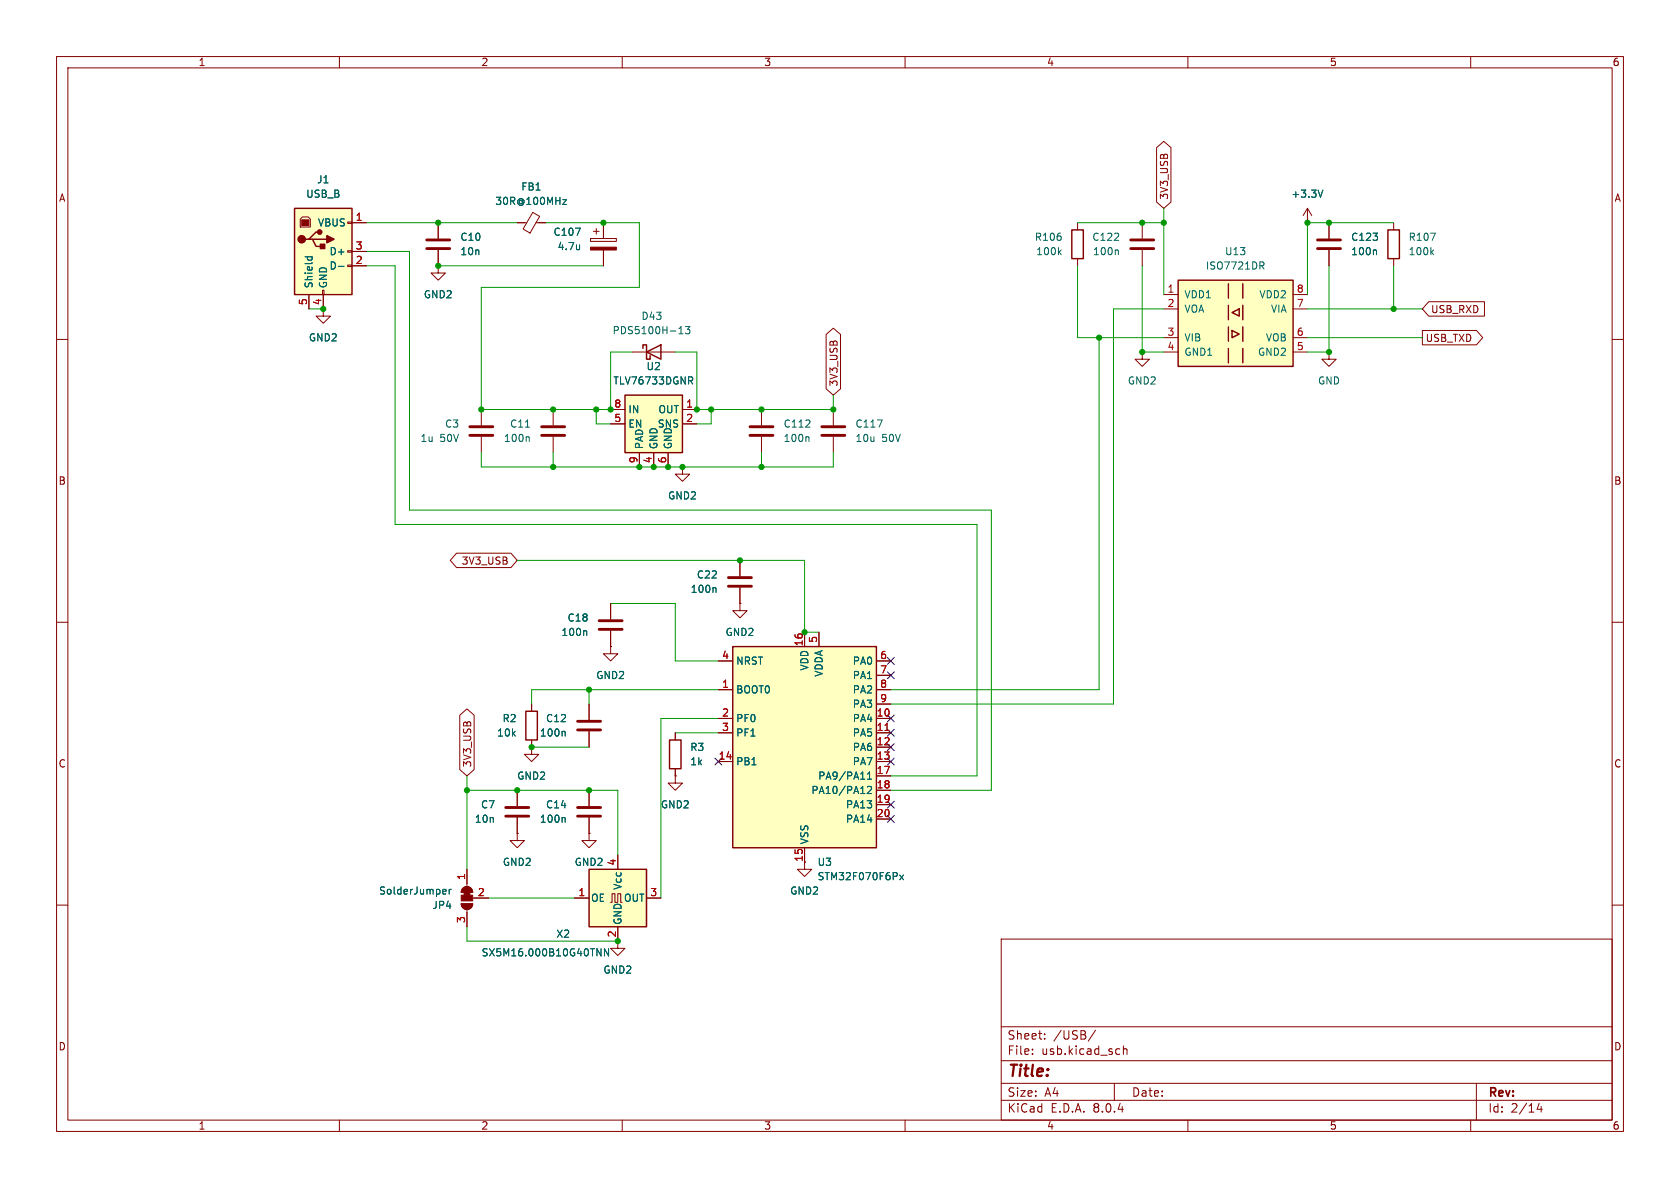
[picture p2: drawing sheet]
<svg xmlns="http://www.w3.org/2000/svg" width="297mm" height="210mm" viewBox="0 0 297 210" stroke-linecap="round" stroke-linejoin="round" font-family="sans-serif">
<g fill="none" stroke="#840000" stroke-width=".18">
<path d="M10 10h277v190h-277zM12 12h273v186h-273zM60 10v2M110 10v2M160 10v2M210 10v2M260 10v2M77.5 39.4v2.8M91.4 39.4h1.7M94.2 37.5l1.2 .8-1.7 2.9-1.2-.7zM94.8 39.4h1.7M10 60h2"/>
<path d="M77.5 47v1.3h1.2l-1.2 1.2-1.3-1.2h1.3M77.5 47h.1M77.5 44.2v2.8M285 60h2M97.8 72.4v2.8M97.8 77.2v2.8M10 110h2M285 110h2M94 132.1v1.3h1.2l-1.2 1.2-1.3-1.2h1.3M94 132.1h.1M94 124.5v1.2M94 130.8v1.3"/>
<path d="M104.1 124.5v2.8M104.1 129.3v2.8M104.1 139.7v2.8M10 160h2M91.4 147.3v1.3h1.3l-1.3 1.3-1.2-1.3h1.2M91.4 147.3h.1M104.1 144.5v2.8M285 160h2M177 166h108v32h-108zM60 198v2M110 198v2M160 198v2"/>
<path d="M177 194.5h108M177 191.5h108M177 187.5h108M177 181.5h108M182.5 186.3v.1M182.5 185.5v.1M184.7 183.6v.1M184.7 182.8v.1M193.7 182.1l-1.3 2M197 191.5v3M197.8 185.4l.2 .1M198 186.3l-.2 .1"/>
<path d="M198.6 184.9v1.5M198.6 185.5l.2-.1 .4 .1v.9M210 198v2M260 198v2M261 191.5v6.5M272.1 195l-.4 1.1h1M272.5 195.6v1"/>
</g>
<path d="M75.4 43.9h4.1M75.4 42.4h4.1M95.8 77h4M95.8 75.4h4M102.1 129h4.1M102.1 127.5h4.1M102.1 144.3h4.1M102.1 142.7h4.1" fill="none" stroke="#840000" stroke-width=".51"/>
<path d="M99.5 35.3h.6l-.6 .8h.6M92.9 75.5h.7M93.4 77.2l.2 .2v.6M99.7 129.3l.2 .2v.6M99.7 144.5l.2 .2v.7" fill="none" stroke="#006464" stroke-width=".18"/>
<path d="M93 125.7h2v5.1h-2z" fill="none" stroke="#840000" stroke-width=".25"/>
<path d="M52.1 36.8h10.1v15.3h-10.1z" fill="#ffffc2"/>
<path d="M52.1 36.8h10.1v15.3h-10.1zM54.6 42.3h.6l.7 1.3h1.2M55.2 42.3h2.6M56.5 41h-.6l-1.3 1.3h-.6" fill="none" stroke="#840000" stroke-width=".25"/>
<g fill="#840000" stroke="#840000" stroke-width=".25">
<path d="M57.8 41.7l1.3 .6-1.3 .6z"/>
<path d="M56.6 43.2h.8v.7h-.8z"/>
<circle cx="53.3" cy="42.3" r=".63"/>
<circle cx="56.5" cy="41" r=".38"/>
</g>
<path d="M53.3 38.9h1.3v1h-1.3z" fill="#840000" stroke="#840000" stroke-width=".18"/>
<path d="M53.1 38.7l.4-.3h1l.4 .3v1.4h-1.8zM61.5 39.2h.7v.3h-.7zM62.2 39.4h2.6M54.6 52.1v2.5M57 51.3h.3v.8h-.3zM57.1 52.1v3.8h1.3l-1.3 1.3-1.2-1.3h1.2M61.5 46.9h.7v.2h-.7zM61.5 44.3h.7v.3h-.7zM62.2 47h2.6M62.2 44.5h2.6" fill="none" stroke="#840000" stroke-width=".18"/>
<path d="M53.9 45.4h1.3M54.4 45.4l-.1 .4M55.1 45.4l.1 .4M59.8 47.1h1" fill="none" stroke="#006464" stroke-width=".18"/>
<path d="M104.1 153.7h10.2v10.1h-10.2z" fill="#ffffc2"/>
<path d="M104.1 153.7h10.2v10.1h-10.2z" fill="none" stroke="#840000" stroke-width=".25"/>
<path d="M85.1 72.4v2.8M85.1 77.2v2.8M101.6 158.8h2.5M107.9 159.5h.3v-1.5h.5v1.5h.5v-1.5h.5v1.5h.3M109.2 151.1v2.6M114.3 158.8h2.5M109.2 163.8v3.8h1.3l-1.3 1.3-1.3-1.3h1.3" fill="none" stroke="#840000" stroke-width=".18"/>
<path d="M105.5 167.7l.8 1.3v-1.3M107.6 167.7v1.3l-.7-1.3v1.3" fill="none" stroke="#006464" stroke-width=".18"/>
<path d="M83.1 77h4M83.1 75.4h4" fill="none" stroke="#840000" stroke-width=".51"/>
<path d="M129.5 114.3h25.4v35.6h-25.4z" fill="#ffffc2"/>
<path d="M189.5 40.6h2v5.1h-2zM113.7 61.6v-.6h.6v2.5h.6v-.6M114.3 62.2l2.5-1.2v2.5zM129.5 114.3h25.4v35.6h-25.4z" fill="none" stroke="#840000" stroke-width=".25"/>
<g fill="none" stroke="#840000" stroke-width=".18">
<path d="M106.7 39.4v2.8M190.5 39.4v1.2M201.9 39.4v2.8M104.4 42.2h4.6v.5h-4.6zM104.9 40.9h1M105.4 40.4v1M106.7 44.2v2.8M190.5 45.7v1.3M201.9 44.2v2.8M111.8 62.2h7.6M120.6 82.6v1.2h1.3l-1.3 1.3-1.2-1.3h1.2M120.6 82.6h.1"/>
<path d="M127 116.8h2.5M142.2 111.8v2.5M144.8 111.8v2.5M154.9 116.8h2.6M154.9 119.4h2.6M127 121.9h2.5M127 127h2.5M127 129.5h2.5M127 134.6h2.5M154.9 121.9h2.6M154.9 127h2.6M154.9 129.5h2.6"/>
<path d="M154.9 132.1h2.6M154.9 134.6h2.6M154.9 137.2h2.6M154.9 139.7h2.6M154.9 124.5h2.6M142.2 149.9v2.5M154.9 142.2h2.6M154.9 144.8h2.6"/>
</g>
<path d="M156.5 129.1h.7" fill="none" stroke="#a90000" stroke-width=".18"/>
<g fill="none" stroke="#006464" stroke-width=".18">
<path d="M101.7 40.3h.9l-.6 1.3M102.5 43.3v.8M102.5 44l-.1 .1M120 59h.8M120.2 58l.2-.3v1.3M121.2 57.7h.8l-.5 .5 .4 .1v.6l-.2 .1-.5-.1M187.2 44.5l.4 .5M187.6 44.2l-.5 .5M197.5 44.2l.2 .2v.6M153.4 137.7h.7M153.4 136.8l.3-.3v1.2M153.4 139.1l.4-.1 .3 .4-.8 .9h.8"/>
<path d="M159.1 154.7l.6 .8M159.7 154.7l-.6 .8"/>
</g>
<path d="M104.4 43.7h4.6v.5h-4.6z" fill="#840000" stroke="#840000" stroke-width=".18"/>
<path d="M199.9 43.9h4.1M199.9 42.4h4.1" fill="none" stroke="#840000" stroke-width=".51"/>
<path d="M110.5 69.9h10.1v10.1h-10.1z" fill="#ffffc2"/>
<path d="M110.5 69.9h10.1v10.1h-10.1z" fill="none" stroke="#840000" stroke-width=".25"/>
<g fill="none" stroke="#840000" stroke-width=".18">
<path d="M234.9 39.4v2.8M234.9 44.2v2.8M107.9 72.4h2.6M107.9 74.9h2.6M120.6 72.4h2.6M120.6 74.9h2.6M201.9 62.2v1.3h1.3l-1.3 1.3-1.2-1.3h1.2M201.9 62.2h.1M234.9 62.2v1.3h1.3l-1.3 1.3-1.2-1.3h1.2M234.9 62.2h.1M113 80v2.6M115.6 80v2.6"/>
<path d="M118.1 80v2.6"/>
</g>
<path d="M243.2 44.2l.1 .2v.6M122 67.3l.5 .6M122.2 66.6l.3 .3-.1 .3-.2 .1" fill="none" stroke="#006464" stroke-width=".18"/>
<path d="M232.9 43.9h4.1M232.9 42.4h4.1" fill="none" stroke="#840000" stroke-width=".51"/>
<path d="M208.3 49.5h20.3v15.3h-20.3z" fill="#ffffc2"/>
<g fill="none" stroke="#840000" stroke-width=".25">
<path d="M208.3 49.5h20.3v15.3h-20.3zM217.2 50.2v2.5M217.2 54v2.5M217.2 57.8v2.5M217.8 58.4l1.3 .7-1.3 .6zM217.8 55.2l1.3-.6v1.3zM219.7 50.2v2.5M219.7 54v2.5M219.7 57.8v2.5M245.4 40.6h2v5.1h-2zM217.2 61.6v2.5M219.7 61.6v2.5"/>
<path d="M118.4 130.8h2v5.1h-2z"/>
</g>
<g fill="none" stroke="#840000" stroke-width=".18">
<path d="M62.2 39.4h2.6M77.5 39.4v2.8M91.4 39.4h1.3M95.2 39.4h1.3M106.7 39.4v2.8M204.5 26.1l1.2-1.1 1.3 1.1v9.6l-1.3 1.1-1.2-1.1zM231.1 39.4h.1M231.1 36.8l-.7 1.3M231.1 36.8v2.6M231.1 36.8l.8 1.3M234.9 39.4v2.8M246.4 39.4v1.2"/>
<path d="M54.6 52.1v2.5M57.1 52.1v2.5M62.2 47h2.6M62.2 44.5h2.6M77.5 47h.1M77.5 44.2v2.8M106.7 44.2v2.8M146 59.1l1.3-1.1 1.3 1.1v9.6l-1.3 1.2-1.3-1.2zM205.7 52.1h2.6M205.7 54.6h2.6M205.7 59.7h2.6M228.6 52.1h2.5"/>
<path d="M228.6 54.6h2.5M228.6 59.7h2.5M234.9 44.2v2.8M246.4 45.7v1.3M251.5 58.4h9.5l1.1 1.3-1.1 1.3h-9.5zM252.6 53.3h9.8v2.6h-9.8l-1.1-1.3zM107.9 72.4h2.6M107.9 74.9h2.6M120.6 72.4h2.6M120.6 74.9h2.6M134.6 72.4v2.8M134.6 77.2v2.8"/>
<path d="M147.3 72.4v2.8M147.3 77.2v2.8M205.7 62.2h2.6M228.6 62.2h2.5M80.7 97.8h9.6l1.1 1.3-1.1 1.2h-9.6l-1.1-1.2zM113 80v2.6M115.6 80v2.6M118.1 80v2.6M120.6 82.6h.1M130.8 99.1v2.8M107.9 114.3v1.3h1.3l-1.3 1.2-1.2-1.2h1.2M107.9 114.3h.1"/>
<path d="M107.9 106.7v2.8M107.9 111.5v2.8M127 116.8h2.5M130.8 106.7v1.3h1.3l-1.3 1.2-1.3-1.2h1.3M130.8 106.7h.1M130.8 103.9v2.8M142.2 111.8v2.5M144.8 111.8v2.5M154.9 116.8h2.6M154.9 119.4h2.6M81.3 126.4l1.2-1.1 1.3 1.1v9.6l-1.3 1.2-1.2-1.2zM91.4 139.7v2.8"/>
<path d="M94 132.1h.1M94 124.5v1.2M94 130.8v1.3M104.1 124.5v2.8M104.1 129.3v2.8M104.1 139.7v2.8M119.4 137.2v1.2h1.2l-1.2 1.3-1.3-1.3h1.3M119.4 137.2h.1M119.4 129.5v1.3M119.4 135.9v1.3M127 121.9h2.5M127 127h2.5"/>
<path d="M127 129.5h2.5M127 134.6h2.5M154.9 121.9h2.6M154.9 127h2.6M154.9 129.5h2.6M154.9 132.1h2.6M154.9 134.6h2.6M154.9 137.2h2.6M154.9 139.7h2.6M154.9 124.5h2.6M81.5 159.8h2.1a1.02 1.02 0 0 1-1.1 1 1.02 1.02 0 0 1-1-1zM81.8 157a1.02 1.02 0 0 1 1.1-.2 1.02 1.02 0 0 1 .7 .9h-2.1z"/>
<path d="M82.5 153.7v3M83.6 158.8h2.8M91.4 147.3h.1M91.4 144.5v2.8M101.6 158.8h2.5M104.1 147.3v1.3h1.3l-1.3 1.3-1.2-1.3h1.2M104.1 147.3h.1M104.1 144.5v2.8M109.2 151.1v2.6M114.3 158.8h2.5M142.2 149.9v3.8h1.3l-1.3 1.2-1.2-1.2h1.2M154.9 142.2h2.6"/>
<path d="M154.9 144.8h2.6M82.5 160.8v3M109.2 163.8v2.6"/>
</g>
<g fill="none" stroke="#006464" stroke-width=".18">
<path d="M99.5 35.3h.6l-.6 .8h.6M233.9 33.6l-.5 1.3M53.9 45.4h1.3M54.4 45.4l-.1 .4M55.1 45.4l.1 .4M59.8 47.1h1M101.7 40.3h.9l-.6 1.3M102.5 43.3v.8M102.5 44l-.1 .1M222.7 46.3h.5l.3 .2-.2 .4-.6 .1M223 47l.5 .6M243.2 44.2l.1 .2v.6"/>
<path d="M252.9 41.2h.8l-.5 1.3M253.1 44.5l.3 .5M253.4 44.2l-.4 .5M122 67.3l.5 .6M122.2 66.6l.3 .3-.1 .3-.2 .1M142.8 77.2l.2 .2v.6M155.1 74.2h.9l-.6 1.3M103.5 111.5l.2 .2v.6M126.4 103.9l.2 .2v.6M99.7 129.3l.2 .2v.6M153.4 137.7h.7M153.4 136.8l.3-.3v1.2"/>
<path d="M153.4 139.1l.4-.1 .3 .4-.8 .9h.8M78.4 157.2l.4 .1 .1 .2-.6 .1M78.8 158l-.4 .1M79.4 157.2v.9M79.8 157.2l-.4 .3M99.7 144.5l.2 .2v.7M159.1 154.7l.6 .8M159.7 154.7l-.6 .8M105.5 167.7l.8 1.3v-1.3M107.6 167.7v1.3l-.7-1.3v1.3"/>
</g>
<path d="M132.6 77h4.1M132.6 75.4h4.1M145.3 77h4.1M145.3 75.4h4.1M105.9 111.3h4.1M105.9 109.7h4.1M128.8 103.6h4M128.8 102.1h4M89.4 144.3h4.1M89.4 142.7h4.1" fill="none" stroke="#840000" stroke-width=".51"/>
<g fill="#840000" stroke="#840000" stroke-width=".18">
<path d="M82 157.7h1.1v.5h-1.1z"/>
<path d="M81.8 157a1.02 1.02 0 0 1 1.1-.2 1.02 1.02 0 0 1 .7 .9h-2.1z"/>
<path d="M81.5 158.2h2.1v1.1h-2.1z"/>
<path d="M81.5 159.8h2.1a1.02 1.02 0 0 1-1.1 1 1.02 1.02 0 0 1-1-1z"/>
</g>
<g fill="none" stroke="#009600" stroke-width=".18">
<path d="M64.8 39.4h26.6M96.5 39.4h16.5v11.4h-27.9v21.6h22.8v-10.2h3.9M190.5 39.4h15.2M205.7 36.8v15.3M246.4 39.4h-15.3v12.7M54.6 54.6h2.5M64.8 44.5h7.6v45.7h102.9v49.5h-17.8M64.8 47h5v45.7h102.9v44.5h-15.2M77.5 47h29.2M190.5 47v12.7h15.2M194.3 59.7v62.2h-36.8M201.9 47v15.2h3.8"/>
<path d="M205.7 54.6h-8.9v69.9h-39.3M231.1 59.7h20.4M231.1 54.6h20.4M234.9 47v15.2h-3.8M246.4 47v7.6M105.4 72.4v2.5h2.5M119.4 62.2h3.8v10.2h24.1v-2.5M125.7 72.4v2.5h-2.5M85.1 80v2.6h62.2v-2.6M91.4 99.1h50.8v12.7h2.6M97.8 80v2.6M134.6 80v2.6"/>
<path d="M107.9 106.7h11.5v10.1h7.6M82.5 139.7h26.7v11.4M82.5 137.2v16.5M94 132.1h10.1M104.1 121.9v2.6M119.4 129.5h7.6M127 121.9h-33v2.6M127 127h-10.2v31.8M86.4 158.8h15.2M82.5 163.8v2.6h26.7"/>
</g>
<g fill="none" stroke="#000084" stroke-width=".18">
<path d="M156.9 118.8l1.2 1.2M156.9 116.2l1.2 1.2M158.1 118.8l-1.2 1.2M158.1 116.2l-1.2 1.2M126.4 134l1.2 1.2M127.6 134l-1.2 1.2M156.9 131.5l1.2 1.2M156.9 126.4l1.2 1.2M156.9 128.9l1.2 1.2M156.9 134l1.2 1.2M158.1 131.5l-1.2 1.2M158.1 126.4l-1.2 1.2"/>
<path d="M158.1 128.9l-1.2 1.2M158.1 134l-1.2 1.2M156.9 144.2l1.2 1.2M156.9 141.6l1.2 1.2M158.1 144.2l-1.2 1.2M158.1 141.6l-1.2 1.2"/>
</g>
<path d="M156.5 129.1h.7" fill="none" stroke="#a90000" stroke-width=".18"/>
<g fill="#009600" stroke="#009600" stroke-width=".18">
<circle cx="134.6" cy="82.6" r=".46"/>
<circle cx="134.6" cy="72.4" r=".46"/>
<circle cx="147.3" cy="72.4" r=".46"/>
<circle cx="130.8" cy="99.1" r=".46"/>
<circle cx="106.7" cy="39.4" r=".46"/>
<circle cx="77.5" cy="47" r=".46"/>
<circle cx="77.5" cy="39.4" r=".46"/>
<circle cx="107.9" cy="72.4" r=".46"/>
<circle cx="105.4" cy="72.4" r=".46"/>
<circle cx="85.1" cy="72.4" r=".46"/>
<circle cx="97.8" cy="72.4" r=".46"/>
<circle cx="57.1" cy="54.6" r=".46"/>
<circle cx="97.8" cy="82.6" r=".46"/>
<circle cx="120.6" cy="82.6" r=".46"/>
<circle cx="118.1" cy="82.6" r=".46"/>
<circle cx="115.6" cy="82.6" r=".46"/>
<circle cx="113" cy="82.6" r=".46"/>
<circle cx="125.7" cy="72.4" r=".46"/>
<circle cx="123.2" cy="72.4" r=".46"/>
<circle cx="201.9" cy="62.2" r=".46"/>
<circle cx="231.1" cy="39.4" r=".46"/>
<circle cx="234.9" cy="39.4" r=".46"/>
<circle cx="246.4" cy="54.6" r=".46"/>
<circle cx="234.9" cy="62.2" r=".46"/>
<circle cx="205.7" cy="39.4" r=".46"/>
<circle cx="201.9" cy="39.4" r=".46"/>
<circle cx="194.3" cy="59.7" r=".46"/>
<circle cx="109.2" cy="166.4" r=".46"/>
<circle cx="94" cy="132.1" r=".46"/>
<circle cx="82.5" cy="139.7" r=".46"/>
<circle cx="91.4" cy="139.7" r=".46"/>
<circle cx="104.1" cy="121.9" r=".46"/>
<circle cx="104.1" cy="139.7" r=".46"/>
<circle cx="142.2" cy="111.8" r=".46"/>
</g>
<text font-size="2.8" fill="#840000" x="178" y="190.9">Title:</text>
<g font-size="2.1" fill="#840000">
<text x="178" y="184">Sheet:</text>
<text x="186.2" y="184">/USB/</text>
<text x="178" y="186.7">File:</text>
<text x="184.1" y="186.7">usb.kicad_sch</text>
<text x="178" y="196.9">KiCad</text>
<text x="178" y="194.1">Size:</text>
<text x="184.7" y="194.1">A4</text>
<text x="185.7" y="196.9">E.D.A.</text>
<text x="193.3" y="196.9">8.0.4</text>
<text x="200" y="194.1">Date:</text>
<text x="263" y="194.3">Rev:</text>
<text x="263" y="196.9">Id:</text>
<text x="267.1" y="196.9">2/14</text>
</g>
<g font-size="1.8" fill="#840000">
<text x="35" y="11.9">1</text>
<text x="85" y="11.9">2</text>
<text x="135" y="11.9">3</text>
<text x="185" y="11.9">4</text>
<text x="235" y="11.9">5</text>
<text x="285" y="11.9">6</text>
<text x="10.3" y="35.9">A</text>
<text x="206.7" y="35.4" transform="rotate(-90 206.7 35.4)">3V3_USB</text>
<text x="285.3" y="35.9">A</text>
<text x="56.9" y="54" transform="rotate(-90 56.9 54)">4</text>
<text x="252.9" y="55.6">USB_RXD</text>
<text x="251.9" y="60.6">USB_TXD</text>
<text x="148.3" y="68.4" transform="rotate(-90 148.3 68.4)">3V3_USB</text>
<text x="10.3" y="85.9">B</text>
<text x="285.3" y="85.9">B</text>
<text x="81.5" y="100">3V3_USB</text>
<text x="10.3" y="135.9">C</text>
<text x="83.5" y="135.7" transform="rotate(-90 83.5 135.7)">3V3_USB</text>
<text x="285.3" y="135.9">C</text>
<text x="10.3" y="185.9">D</text>
<text x="285.3" y="185.9">D</text>
<text x="35" y="199.9">1</text>
<text x="85" y="199.9">2</text>
<text x="135" y="199.9">3</text>
<text x="185" y="199.9">4</text>
<text x="235" y="199.9">5</text>
<text x="285" y="199.9">6</text>
</g>
<g font-size="1.8" fill="#006464">
<text x="54" y="35.2">USB_B</text>
<text x="56" y="32.6">J1</text>
<text x="92.1" y="33.9">FB1</text>
<text x="228.2" y="35.2">+3.3V</text>
<text x="56.1" y="40.2">VBUS</text>
<text x="87.5" y="36.4">30R@100MHz</text>
<text x="97.8" y="41.9">C107</text>
<text x="58.2" y="47.9">D-</text>
<text x="58.2" y="45.3">D+</text>
<text x="81.3" y="42.8">C10</text>
<text x="81.3" y="45.3">10n</text>
<text x="98.5" y="44.4">4.7u</text>
<text x="182.8" y="42.8">R106</text>
<text x="183.1" y="45.3">100k</text>
<text x="193" y="42.8">C122</text>
<text x="193.1" y="45.3">100n</text>
<text x="213.1" y="47.9">ISO7721DR</text>
<text x="216.5" y="45.3">U13</text>
<text x="238.8" y="42.8">C123</text>
<text x="238.8" y="45.3">100n</text>
<text x="248.9" y="42.8">R107</text>
<text x="248.9" y="45.3">100k</text>
<text x="55.5" y="51.1" transform="rotate(-90 55.5 51.1)">Shield</text>
<text x="58" y="51.1" transform="rotate(-90 58 51.1)">GND</text>
<text x="74.8" y="52.9">GND2</text>
<text x="209.3" y="52.9">VDD1</text>
<text x="222.5" y="52.9">VDD2</text>
<text x="108.2" y="59.3">PDS5100H-13</text>
<text x="113.3" y="56.7">D43</text>
<text x="209.3" y="55.5">VOA</text>
<text x="224.6" y="55.5">VIA</text>
<text x="54.5" y="60.6">GND2</text>
<text x="114.2" y="65.6">U2</text>
<text x="209.3" y="60.6">VIB</text>
<text x="209.3" y="63.1">GND1</text>
<text x="222.3" y="63.1">GND2</text>
<text x="223.7" y="60.6">VOB</text>
<text x="108.3" y="68.2">TLV76733DGNR</text>
<text x="199.3" y="68.2">GND2</text>
<text x="232.9" y="68.2">GND</text>
<text x="78.6" y="75.8">C3</text>
<text x="90.1" y="75.8">C11</text>
<text x="111" y="75.8">EN</text>
<text x="111" y="73.3">IN</text>
<text x="116.2" y="75.8">SNS</text>
<text x="116.3" y="73.3">OUT</text>
<text x="138.4" y="75.8">C112</text>
<text x="151.1" y="75.8">C117</text>
<text x="74.2" y="78.3">1u</text>
<text x="77.8" y="78.3">50V</text>
<text x="89" y="78.3">100n</text>
<text x="113.9" y="79.5" transform="rotate(-90 113.9 79.5)">PAD</text>
<text x="116.4" y="79.5" transform="rotate(-90 116.4 79.5)">GND</text>
<text x="119" y="79.5" transform="rotate(-90 119 79.5)">GND</text>
<text x="138.4" y="78.3">100n</text>
<text x="151.1" y="78.3">10u</text>
<text x="155.9" y="78.3">50V</text>
<text x="118" y="88.5">GND2</text>
<text x="122" y="105">100n</text>
<text x="123.1" y="102.5">C22</text>
<text x="99.1" y="112.6">100n</text>
<text x="100.2" y="110.1">C18</text>
<text x="128.2" y="112.6">GND2</text>
<text x="130" y="117.7">NRST</text>
<text x="143.1" y="118.6" transform="rotate(-90 143.1 118.6)">VDD</text>
<text x="145.6" y="119.7" transform="rotate(-90 145.6 119.7)">VDDA</text>
<text x="150.7" y="117.7">PA0</text>
<text x="105.3" y="120.2">GND2</text>
<text x="130" y="122.8">BOOT0</text>
<text x="150.7" y="120.2">PA1</text>
<text x="150.7" y="122.8">PA2</text>
<text x="150.7" y="125.3">PA3</text>
<text x="87.8" y="130.4">10k</text>
<text x="88.7" y="127.9">R2</text>
<text x="95.3" y="130.4">100n</text>
<text x="96.4" y="127.9">C12</text>
<text x="130" y="127.9">PF0</text>
<text x="130" y="130.4">PF1</text>
<text x="150.7" y="127.9">PA4</text>
<text x="150.7" y="130.4">PA5</text>
<text x="121.9" y="132.9">R3</text>
<text x="121.9" y="135.5">1k</text>
<text x="130" y="135.5">PB1</text>
<text x="150.7" y="132.9">PA6</text>
<text x="150.7" y="135.5">PA7</text>
<text x="84.9" y="143.1">C7</text>
<text x="91.3" y="138">GND2</text>
<text x="96.4" y="143.1">C14</text>
<text x="116.7" y="143.1">GND2</text>
<text x="143.3" y="140.6">PA10/PA12</text>
<text x="144.6" y="138">PA9/PA11</text>
<text x="149.5" y="143.1">PA13</text>
<text x="83.8" y="145.6">10n</text>
<text x="95.3" y="145.6">100n</text>
<text x="143.1" y="149.4" transform="rotate(-90 143.1 149.4)">VSS</text>
<text x="149.5" y="145.6">PA14</text>
<text x="88.8" y="153.3">GND2</text>
<text x="101.5" y="153.3">GND2</text>
<text x="144.4" y="153.3">U3</text>
<text x="144.4" y="155.8">STM32F070F6Px</text>
<text x="66.9" y="158.3">SolderJumper</text>
<text x="76.4" y="160.9">JP4</text>
<text x="104.4" y="159.6">OE</text>
<text x="110.1" y="157.4" transform="rotate(-90 110.1 157.4)">Vcc</text>
<text x="110.2" y="159.6">OUT</text>
<text x="139.6" y="158.3">GND2</text>
<text x="98.3" y="166">X2</text>
<text x="110.1" y="163.6" transform="rotate(-90 110.1 163.6)">GND</text>
<text x="85" y="169.3">SX5M16.000B10G40TNN</text>
<text x="106.6" y="172.3">GND2</text>
</g>
<g font-size="1.8" fill="#a90000">
<text x="62.8" y="39.1">1</text>
<text x="62.8" y="46.7">2</text>
<text x="62.8" y="44.2">3</text>
<text x="206.3" y="51.8">1</text>
<text x="229.2" y="51.8">8</text>
<text x="54.4" y="54" transform="rotate(-90 54.4 54)">5</text>
<text x="206.3" y="54.4">2</text>
<text x="206.3" y="59.4">3</text>
<text x="229.2" y="59.4">6</text>
<text x="229.2" y="54.4">7</text>
<text x="206.3" y="62">4</text>
<text x="229.2" y="62">5</text>
<text x="108.5" y="74.7">5</text>
<text x="108.5" y="72.1">8</text>
<text x="121.2" y="72.1">1</text>
<text x="121.2" y="74.7">2</text>
<text x="112.8" y="82" transform="rotate(-90 112.8 82)">9</text>
<text x="115.3" y="82" transform="rotate(-90 115.3 82)">4</text>
<text x="117.9" y="82" transform="rotate(-90 117.9 82)">6</text>
<text x="144.5" y="113.7" transform="rotate(-90 144.5 113.7)">5</text>
<text x="127.6" y="116.6">4</text>
<text x="142" y="114.3" transform="rotate(-90 142 114.3)">16</text>
<text x="155.5" y="116.6">6</text>
<text x="155.5" y="119.1">7</text>
<text x="127.6" y="121.7">1</text>
<text x="155.5" y="121.7">8</text>
<text x="155.5" y="124.2">9</text>
<text x="127.6" y="126.7">2</text>
<text x="127.6" y="129.3">3</text>
<text x="154.9" y="126.7">10</text>
<text x="154.9" y="129.3">11</text>
<text x="154.9" y="131.8">12</text>
<text x="127" y="134.4">14</text>
<text x="154.9" y="134.4">13</text>
<text x="154.9" y="136.9">17</text>
<text x="154.9" y="139.4">18</text>
<text x="154.9" y="142">19</text>
<text x="154.9" y="144.5">20</text>
<text x="82.3" y="155.6" transform="rotate(-90 82.3 155.6)">1</text>
<text x="109" y="153.1" transform="rotate(-90 109 153.1)">4</text>
<text x="142" y="152.4" transform="rotate(-90 142 152.4)">15</text>
<text x="84.4" y="158.5">2</text>
<text x="102.2" y="158.5">1</text>
<text x="114.9" y="158.5">3</text>
<text x="82.3" y="163.3" transform="rotate(-90 82.3 163.3)">3</text>
<text x="109" y="165.8" transform="rotate(-90 109 165.8)">2</text>
</g>
</svg>
